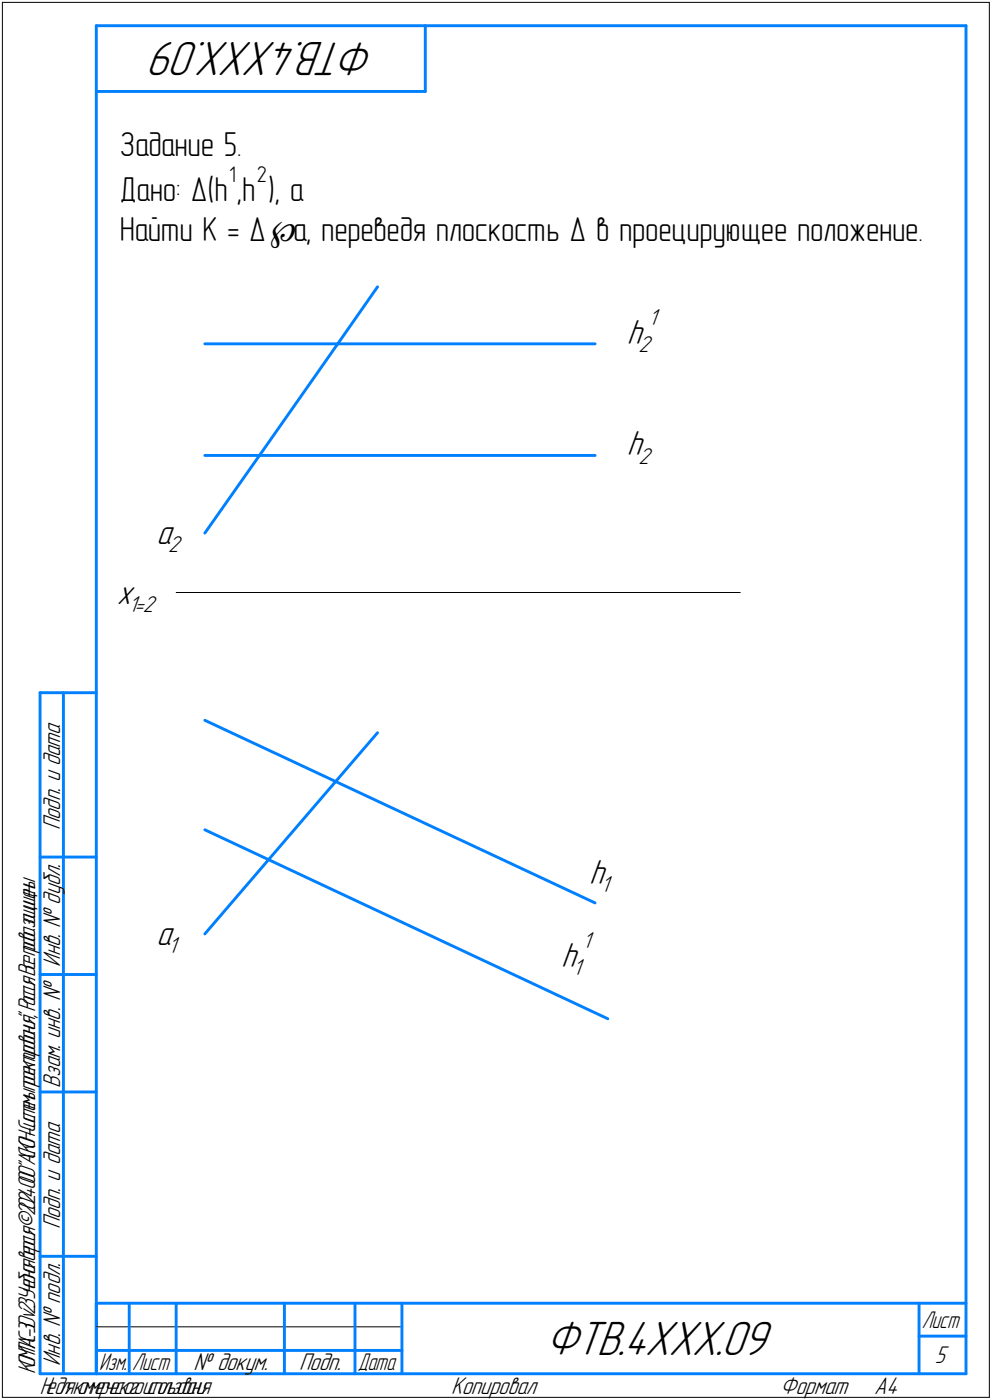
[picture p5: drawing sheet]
<svg xmlns="http://www.w3.org/2000/svg" width="211mm" height="298mm" viewBox="0 0 211 298" stroke-linecap="round" stroke-linejoin="round" font-family="sans-serif">
<path d="M.5 .5v297zM.5 .5h210zM210.5 .5v297zM37.5 126.2h120zM.5 297.5h210zM20.5 282.5h65z" fill="none" stroke="#000" stroke-width=".21"/>
<g fill="none" stroke="#0080ff" stroke-width=".62">
<path d="M20.5 5.5v287zM20.5 5.5h185zM20.5 19.5h70zM90.5 5.5v14zM205.5 5.5v287zM43.6 73.2h83zM71.9 73.2l-16.7 23.8zM80.3 61.1l-8.4 12.1zM43.6 97h83zM55.2 97l-11.6 16.5zM8.5 147.5v145zM8.5 147.5h12z"/>
<path d="M13.5 147.5v145zM43.6 153.4l83 38.8zM80.3 156l-36.7 42.9zM43.6 176.7l85.7 40.2zM8.5 182.5h12zM8.5 207.5h12zM8.5 232.5h12zM8.5 267.5h12zM20.5 277.5h185zM20.5 277.5v15zM27.5 277.5v15zM37.5 277.5v15z"/>
<path d="M60.5 277.5v15zM75.5 277.5v15zM85.5 277.5v15zM195.5 277.5v15zM8.5 292.5h12zM20.5 292.5h185zM20.5 287.5h7zM27.5 287.5h10zM37.5 287.5h23zM60.5 287.5h15zM75.5 287.5h10zM195.5 284.5h10z"/>
</g>
<g fill="#fff" stroke="#fff" stroke-width=".21">
<path d="M25.5 27.5h25.9zM25.5 27.5h25.9zM25.5 27.6h25.9zM25.5 27.7h25.9zM25.5 27.7h25.9zM25.5 27.8h25.9zM25.5 27.8h25.9zM25.5 27.9h25.9zM25.5 27.9h25.9zM25.5 28h25.9zM25.5 28.1h25.9zM25.5 28.1h25.9zM25.5 28.2h25.9zM25.5 28.2h25.9zM25.5 28.3h25.9zM25.5 28.3h25.9zM25.5 28.4h25.9zM25.5 28.4h25.9zM25.5 28.5h25.9zM25.5 28.6h25.9zM25.5 28.6h25.9zM25.5 28.7h25.9zM25.5 28.7h25.9zM25.5 28.8h25.9zM25.5 28.8h25.9zM25.5 28.9h25.9zM25.5 29h25.9zM25.5 29h25.9zM25.5 29.1h25.9zM25.5 29.1h25.9zM25.5 29.2h25.9zM25.5 29.2h25.9zM25.5 29.3h25.9zM25.5 29.4h25.9zM25.5 29.4h25.9zM25.5 29.5h25.9zM25.5 29.5h25.9zM25.5 29.6h25.9zM25.5 29.6h25.9zM25.5 29.7h25.9zM25.5 29.7h25.9zM25.5 29.8h25.9zM25.5 29.9h25.9zM25.5 29.9h25.9zM25.5 30h25.9zM25.5 30h25.9zM25.5 30.1h25.9zM25.5 30.1h25.9zM25.5 30.2h25.9zM25.5 30.3h25.9zM25.5 30.3h25.9zM25.5 30.4h25.9zM25.5 30.4h25.9zM25.5 30.5h25.9zM25.5 30.5h25.9zM25.5 30.6h25.9zM25.5 30.6h25.9zM25.5 30.7h25.9zM25.5 30.8h25.9zM25.5 30.8h25.9zM25.5 30.9h25.9zM25.5 30.9h25.9zM25.5 31h25.9zM25.5 31h25.9zM25.5 31.1h25.9zM25.5 31.2h25.9zM25.5 31.2h25.9zM25.5 31.3h25.9zM25.5 31.3h25.9zM25.5 31.4h25.9zM25.5 31.4h25.9zM25.5 31.5h25.9zM25.5 31.6h25.9zM25.5 31.6h25.9zM25.5 31.7h25.9zM25.5 31.7h25.9zM25.5 31.8h25.9zM25.5 31.8h25.9zM25.5 31.9h25.9zM25.5 31.9h25.9zM25.5 32h25.9zM25.5 32.1h25.9zM25.5 32.1h25.9zM25.5 32.2h25.9zM25.5 32.2h25.9zM25.5 32.3h25.9zM25.5 32.3h25.9zM25.5 32.4h25.9zM25.5 32.5h25.9zM25.5 32.5h25.9zM25.5 32.6h25.9zM25.5 32.6h25.9zM25.5 32.7h25.9zM25.5 32.7h25.9zM25.5 32.8h25.9zM25.5 32.9h25.9zM25.5 32.9h25.9zM25.5 33h25.9zM25.5 33h25.9zM25.5 33.1h25.9zM25.5 33.1h25.9zM25.5 33.2h25.9zM25.5 33.2h25.9zM25.5 33.3h25.9zM25.5 33.4h25.9zM25.5 33.4h25.9zM25.5 33.5h25.9zM25.5 33.5h25.9zM25.5 33.6h25.9zM25.5 33.6h25.9zM25.5 33.7h25.9zM25.5 33.8h25.9zM25.5 33.8h25.9zM25.5 33.9h25.9zM25.5 33.9h25.9zM25.5 34h25.9zM25.5 34h25.9zM25.5 34.1h25.9zM25.5 34.1h25.9zM25.5 34.2h25.9zM25.5 34.3h25.9zM25.5 34.3h25.9zM25.5 34.4h25.9zM25.5 34.4h25.9zM25.5 34.5h25.9zM25.5 34.5h25.9zM25.5 34.6h25.9zM25.5 34.7h25.9zM25.5 34.7h25.9zM25.5 34.8h25.9zM25.5 34.8h25.9z"/>
<path d="M25.5 34.9h39zM25.5 34.9h39zM25.5 35h39zM25.5 35.1h39zM25.5 35.1h39zM25.5 35.2h39zM25.5 35.2h39zM25.5 35.3h39zM25.5 35.3h39zM25.5 35.4h39zM25.5 35.4h39zM25.5 35.5h39zM25.5 35.6h39zM25.5 35.6h39zM25.5 35.7h39zM25.5 35.7h39zM25.5 35.8h39zM25.5 35.8h39zM25.5 35.9h39zM25.5 36h39zM25.5 36h39zM25.5 36.1h39zM25.5 36.1h39zM25.5 36.2h39zM25.5 36.2h39zM25.5 36.3h39zM25.5 36.4h39zM25.5 36.4h39zM25.5 36.5h39zM25.5 36.5h39zM25.5 36.6h39zM25.5 36.6h39zM25.5 36.7h39zM25.5 36.7h39zM25.5 36.8h39zM25.5 36.9h39zM25.5 36.9h39zM25.5 37h39zM25.5 37h39zM25.5 37.1h39zM25.5 37.1h39zM25.5 37.2h39zM25.5 37.3h39zM25.5 37.3h39zM25.5 37.4h39zM25.5 37.4h39zM25.5 37.5h39zM25.5 37.5h39zM25.5 37.6h39zM25.5 37.6h39zM25.5 37.7h39zM25.5 37.8h39zM25.5 37.8h39zM25.5 37.9h39zM25.5 37.9h39zM25.5 38h39zM25.5 38h39zM25.5 38.1h39zM25.5 38.2h39zM25.5 38.2h39zM25.5 38.3h39zM25.5 38.3h39zM25.5 38.4h39zM25.5 38.4h39zM25.5 38.5h39zM25.5 38.6h39zM25.5 38.6h39zM25.5 38.7h39zM25.5 38.7h39zM25.5 38.8h39zM25.5 38.8h39zM25.5 38.9h39zM25.5 38.9h39zM25.5 39h39zM25.5 39.1h39zM25.5 39.1h39zM25.5 39.2h39zM25.5 39.2h39zM25.5 39.3h39zM25.5 39.3h39zM25.5 39.4h39zM25.5 39.5h39zM25.5 39.5h39zM25.5 39.6h39zM25.5 39.6h39zM25.5 39.7h39zM25.5 39.7h39zM25.5 39.8h39zM25.5 39.8h39zM25.5 39.9h39zM25.5 40h39zM25.5 40h39zM25.5 40.1h39zM25.5 40.1h39zM25.5 40.2h39zM25.5 40.2h39zM25.5 40.3h39zM25.5 40.4h39zM25.5 40.4h39zM25.5 40.5h39zM25.5 40.5h39zM25.5 40.6h39zM25.5 40.6h39zM25.5 40.7h39zM25.5 40.8h39zM25.5 40.8h39zM25.5 40.9h39zM25.5 40.9h39zM25.5 41h39zM25.5 41h39zM25.5 41.1h39zM25.5 41.1h39zM25.5 41.2h39zM25.5 41.3h39zM25.5 41.3h39zM25.5 41.4h39zM25.5 41.4h39zM25.5 41.5h39zM25.5 41.5h39zM25.5 41.6h39zM25.5 41.7h39zM25.5 41.7h39zM25.5 41.8h39zM25.5 41.8h39zM25.5 41.9h39zM25.5 41.9h39zM25.5 42h39zM25.5 42.1h39zM25.5 42.1h39zM25.5 42.2h39zM25.5 42.2h39zM25.5 42.3h39zM25.5 42.3h39zM25.5 42.4h39zM25.5 42.4h39zM25.5 42.5h39zM25.5 42.6h39zM25.5 42.6h39zM25.5 42.7h39zM25.5 42.7h39zM25.5 42.8h39zM25.5 42.8h39zM25.5 42.9h39zM25.5 43h39zM25.5 43h39zM25.5 43.1h39zM25.5 43.1h39zM25.5 43.2h39zM25.5 43.2h39zM25.5 43.3h39zM25.5 43.3h39zM25.5 43.4h39zM25.5 43.5h39zM25.5 43.5h39zM25.5 43.6h39zM25.5 43.6h39zM25.5 43.7h39zM25.5 43.7h39zM25.5 43.8h39zM25.5 43.9h39zM25.5 43.9h39zM25.5 44h39zM25.5 44h39zM25.5 44.1h39zM25.5 44.1h39zM25.5 44.2h39zM25.5 44.3h39zM25.5 44.3h39zM25.5 44.4h39zM25.5 44.4h39z"/>
<path d="M25.5 44.5h170.9zM25.5 44.5h170.9zM25.5 44.6h170.9zM25.5 44.6h170.9zM25.5 44.7h170.9zM25.5 44.8h170.9zM25.5 44.8h170.9zM25.5 44.9h170.9zM25.5 44.9h170.9zM25.5 45h170.9zM25.5 45h170.9zM25.5 45.1h170.9zM25.5 45.2h170.9zM25.5 45.2h170.9zM25.5 45.3h170.9zM25.5 45.3h170.9zM25.5 45.4h170.9zM25.5 45.4h170.9zM25.5 45.5h170.9zM25.5 45.6h170.9zM25.5 45.6h170.9zM25.5 45.7h170.9zM25.5 45.7h170.9zM25.5 45.8h170.9zM25.5 45.8h170.9zM25.5 45.9h170.9zM25.5 45.9h170.9zM25.5 46h170.9zM25.5 46.1h170.9zM25.5 46.1h170.9zM25.5 46.2h170.9zM25.5 46.2h170.9zM25.5 46.3h170.9zM25.5 46.3h170.9zM25.5 46.4h170.9zM25.5 46.5h170.9zM25.5 46.5h170.9zM25.5 46.6h170.9zM25.5 46.6h170.9zM25.5 46.7h170.9zM25.5 46.7h170.9zM25.5 46.8h170.9zM25.5 46.8h170.9zM25.5 46.9h170.9zM25.5 47h170.9zM25.5 47h170.9zM25.5 47.1h170.9zM25.5 47.1h170.9zM25.5 47.2h170.9zM25.5 47.2h170.9zM25.5 47.3h170.9zM25.5 47.4h170.9zM25.5 47.4h170.9zM25.5 47.5h170.9zM25.5 47.5h170.9zM25.5 47.6h170.9zM25.5 47.6h170.9zM25.5 47.7h170.9zM25.5 47.8h170.9zM25.5 47.8h170.9zM25.5 47.9h170.9zM25.5 47.9h170.9zM25.5 48h170.9zM25.5 48h170.9zM25.5 48.1h170.9zM25.5 48.1h170.9zM25.5 48.2h170.9zM25.5 48.3h170.9zM25.5 48.3h170.9zM25.5 48.4h170.9zM25.5 48.4h170.9zM25.5 48.5h170.9zM25.5 48.5h170.9zM25.5 48.6h170.9zM25.5 48.7h170.9zM25.5 48.7h170.9zM25.5 48.8h170.9zM25.5 48.8h170.9zM25.5 48.9h170.9zM25.5 48.9h170.9zM25.5 49h170.9zM25.5 49.1h170.9zM25.5 49.1h170.9zM25.5 49.2h170.9zM25.5 49.2h170.9zM25.5 49.3h170.9zM25.5 49.3h170.9zM25.5 49.4h170.9zM25.5 49.4h170.9zM25.5 49.5h170.9zM25.5 49.6h170.9zM25.5 49.6h170.9zM25.5 49.7h170.9zM25.5 49.7h170.9zM25.5 49.8h170.9zM25.5 49.8h170.9zM25.5 49.9h170.9zM25.5 50h170.9zM25.5 50h170.9zM25.5 50.1h170.9zM25.5 50.1h170.9zM25.5 50.2h170.9zM25.5 50.2h170.9zM25.5 50.3h170.9zM25.5 50.3h170.9zM25.5 50.4h170.9zM25.5 50.5h170.9zM25.5 50.5h170.9zM25.5 50.6h170.9zM25.5 50.6h170.9zM25.5 50.7h170.9zM25.5 50.7h170.9zM25.5 50.8h170.9zM25.5 50.9h170.9zM25.5 50.9h170.9zM25.5 51h170.9zM25.5 51h170.9zM25.5 51.1h170.9zM25.5 51.1h170.9zM25.5 51.2h170.9zM25.5 51.3h170.9zM25.5 51.3h170.9zM25.5 51.4h170.9zM25.5 51.4h170.9zM25.5 51.5h170.9zM25.5 51.5h170.9zM25.5 51.6h170.9zM25.5 51.6h170.9zM25.5 51.7h170.9zM25.5 51.8h170.9zM25.5 51.8h170.9zM25.5 51.9h170.9zM25.5 51.9h170.9zM25.5 52h170.9zM25.5 52h170.9zM25.5 52.1h170.9zM25.5 52.2h170.9zM25.5 52.2h170.9zM25.5 52.3h170.9zM25.5 52.3h170.9zM25.5 52.4h170.9zM25.5 52.4h170.9zM25.5 52.5h170.9zM25.5 52.5h170.9zM25.5 52.6h170.9zM25.5 52.7h170.9zM25.5 52.7h170.9zM25.5 52.8h170.9zM25.5 52.8h170.9zM25.5 52.9h170.9zM25.5 52.9h170.9zM25.5 53h170.9z"/>
<path d="M24.8 122.9h9.9zM24.8 123h9.9zM24.8 123h9.9zM24.8 123.1h9.9zM24.8 123.2h9.9zM24.8 123.2h9.9zM24.8 123.3h9.9zM24.8 123.3h9.9zM24.8 123.4h9.9zM24.8 123.4h9.9zM24.8 123.5h9.9zM24.8 123.6h9.9zM24.8 123.6h9.9zM24.8 123.7h9.9zM24.8 123.7h9.9zM24.8 123.8h9.9zM24.8 123.8h9.9zM24.8 123.9h9.9zM24.8 124h9.9zM24.8 124h9.9zM24.8 124.1h9.9zM24.8 124.1h9.9zM24.8 124.2h9.9zM24.8 124.2h9.9zM24.8 124.3h9.9zM24.8 124.3h9.9zM24.8 124.4h9.9zM24.8 124.5h9.9zM24.8 124.5h9.9zM24.8 124.6h9.9zM24.8 124.6h9.9zM24.8 124.7h9.9zM24.8 124.7h9.9zM24.8 124.8h9.9zM24.8 124.9h9.9zM24.8 124.9h9.9zM24.8 125h9.9zM24.8 125h9.9zM24.8 125.1h9.9zM24.8 125.1h9.9zM24.8 125.2h9.9zM24.8 125.3h9.9zM24.8 125.3h9.9zM24.8 125.4h9.9zM24.8 125.4h9.9zM24.8 125.5h9.9zM24.8 125.5h9.9zM24.8 125.6h9.9zM24.8 125.6h9.9zM24.8 125.7h9.9zM24.8 125.8h9.9zM24.8 125.8h9.9zM24.8 125.9h9.9zM24.8 125.9h9.9zM24.8 126h9.9zM24.8 126h9.9zM24.8 126.1h9.9zM24.8 126.2h9.9zM24.8 126.2h9.9zM24.8 126.3h9.9zM24.8 126.3h9.9zM24.8 126.4h9.9zM24.8 126.4h9.9zM24.8 126.5h9.9zM24.8 126.5h9.9zM24.8 126.6h9.9zM24.8 126.7h9.9zM24.8 126.7h9.9zM24.8 126.8h9.9zM24.8 126.8h9.9zM24.8 126.9h9.9zM24.8 126.9h9.9zM24.8 127h9.9zM24.8 127.1h9.9zM24.8 127.1h9.9zM24.8 127.2h9.9zM24.8 127.2h9.9zM24.8 127.3h9.9zM24.8 127.3h9.9zM24.8 127.4h9.9zM24.8 127.5h9.9zM24.8 127.5h9.9zM24.8 127.6h9.9zM24.8 127.6h9.9zM24.8 127.7h9.9zM24.8 127.7h9.9zM24.8 127.8h9.9zM24.8 127.8h9.9zM24.8 127.9h9.9zM24.8 128h9.9zM24.8 128h9.9zM24.8 128.1h9.9zM24.8 128.1h9.9zM24.8 128.2h9.9zM24.8 128.2h9.9zM24.8 128.3h9.9zM24.8 128.4h9.9zM24.8 128.4h9.9zM24.8 128.5h9.9zM24.8 128.5h9.9zM24.8 128.6h9.9zM24.8 128.6h9.9zM24.8 128.7h9.9zM24.8 128.7h9.9zM24.8 128.8h9.9zM24.8 128.9h9.9zM24.8 128.9h9.9zM24.8 129h9.9zM24.8 129h9.9zM24.8 129.1h9.9zM24.8 129.1h9.9zM24.8 129.2h9.9zM24.8 129.3h9.9zM24.8 129.3h9.9zM24.8 129.4h9.9zM24.8 129.4h9.9zM24.8 129.5h9.9zM24.8 129.5h9.9zM24.8 129.6h9.9zM24.8 129.7h9.9zM24.8 129.7h9.9zM24.8 129.8h9.9zM24.8 129.8h9.9zM24.8 129.9h9.9zM24.8 129.9h9.9zM24.8 130h9.9zM24.8 130h9.9zM24.8 130.1h9.9zM24.8 130.2h9.9zM24.8 130.2h9.9zM24.8 130.3h9.9zM24.8 130.3h9.9zM24.8 130.4h9.9zM24.8 130.4h9.9zM24.8 130.5h9.9zM24.8 130.6h9.9zM24.8 130.6h9.9zM24.8 130.7h9.9zM24.8 130.7h9.9zM24.8 130.8h9.9zM24.8 130.8h9.9zM24.8 130.9h9.9zM24.8 131h9.9zM24.8 131h9.9zM24.8 131.1h9.9zM24.8 131.1h9.9zM24.8 131.2h9.9zM24.8 131.2h9.9z"/>
<path d="M133.4 65.4h7.1zM133.4 65.5h7.1zM133.4 65.5h7.1zM133.4 65.6h7.1zM133.4 65.6h7.1zM133.4 65.7h7.1zM133.4 65.8h7.1zM133.4 65.8h7.1zM133.4 65.9h7.1zM133.4 65.9h7.1zM133.4 66h7.1zM133.4 66h7.1zM133.4 66.1h7.1zM133.4 66.2h7.1zM133.4 66.2h7.1zM133.4 66.3h7.1zM133.4 66.3h7.1zM133.4 66.4h7.1zM133.4 66.4h7.1zM133.4 66.5h7.1zM133.4 66.5h7.1zM133.4 66.6h7.1zM133.4 66.7h7.1zM133.4 66.7h7.1zM133.4 66.8h7.1zM133.4 66.8h7.1zM133.4 66.9h7.1zM133.4 66.9h7.1zM133.4 67h7.1zM133.4 67.1h7.1zM133.4 67.1h7.1zM133.4 67.2h7.1zM133.4 67.2h7.1zM133.4 67.3h7.1zM133.4 67.3h7.1zM133.4 67.4h7.1zM133.4 67.5h7.1zM133.4 67.5h7.1zM133.4 67.6h7.1zM133.4 67.6h7.1zM133.4 67.7h7.1zM133.4 67.7h7.1zM133.4 67.8h7.1zM133.4 67.8h7.1zM133.4 67.9h7.1zM133.4 68h7.1zM133.4 68h7.1zM133.4 68.1h7.1zM133.4 68.1h7.1zM133.4 68.2h7.1zM133.4 68.2h7.1zM133.4 68.3h7.1zM133.4 68.4h7.1zM133.4 68.4h7.1zM133.4 68.5h7.1zM133.4 68.5h7.1zM133.4 68.6h7.1zM133.4 68.6h7.1zM133.4 68.7h7.1zM133.4 68.7h7.1zM133.4 68.8h7.1zM133.4 68.9h7.1zM133.4 68.9h7.1zM133.4 69h7.1zM133.4 69h7.1zM133.4 69.1h7.1zM133.4 69.1h7.1zM133.4 69.2h7.1zM133.4 69.3h7.1zM133.4 69.3h7.1zM133.4 69.4h7.1zM133.4 69.4h7.1zM133.4 69.5h7.1zM133.4 69.5h7.1zM133.4 69.6h7.1zM133.4 69.7h7.1zM133.4 69.7h7.1zM133.4 69.8h7.1zM133.4 69.8h7.1zM133.4 69.9h7.1zM133.4 69.9h7.1zM133.4 70h7.1zM133.4 70h7.1zM133.4 70.1h7.1zM133.4 70.2h7.1zM133.4 70.2h7.1zM133.4 70.3h7.1zM133.4 70.3h7.1zM133.4 70.4h7.1zM133.4 70.4h7.1zM133.4 70.5h7.1zM133.4 70.6h7.1zM133.4 70.6h7.1zM133.4 70.7h7.1zM133.4 70.7h7.1zM133.4 70.8h7.1zM133.4 70.8h7.1zM133.4 70.9h7.1zM133.4 71h7.1zM133.4 71h7.1zM133.4 71.1h7.1zM133.4 71.1h7.1zM133.4 71.2h7.1zM133.4 71.2h7.1zM133.4 71.3h7.1zM133.4 71.3h7.1zM133.4 71.4h7.1zM133.4 71.5h7.1zM133.4 71.5h7.1zM133.4 71.6h7.1zM133.4 71.6h7.1zM133.4 71.7h7.1zM133.4 71.7h7.1zM133.4 71.8h7.1zM133.4 71.9h7.1zM133.4 71.9h7.1zM133.4 72h7.1zM133.4 72h7.1zM133.4 72.1h7.1zM133.4 72.1h7.1zM133.4 72.2h7.1zM133.4 72.2h7.1zM133.4 72.3h7.1zM133.4 72.4h7.1zM133.4 72.4h7.1zM133.4 72.5h7.1zM133.4 72.5h7.1zM133.4 72.6h7.1zM133.4 72.6h7.1zM133.4 72.7h7.1zM133.4 72.8h7.1zM133.4 72.8h7.1zM133.4 72.9h7.1zM133.4 72.9h7.1zM133.4 73h7.1zM133.4 73h7.1zM133.4 73.1h7.1zM133.4 73.2h7.1zM133.4 73.2h7.1zM133.4 73.3h7.1zM133.4 73.3h7.1zM133.4 73.4h7.1zM133.4 73.4h7.1zM133.4 73.5h7.1zM133.4 73.5h7.1zM133.4 73.6h7.1zM133.4 73.7h7.1zM133.4 73.7h7.1zM133.4 73.8h7.1zM133.4 73.8h7.1zM133.4 73.9h7.1zM133.4 73.9h7.1zM133.4 74h7.1zM133.4 74.1h7.1zM133.4 74.1h7.1zM133.4 74.2h7.1zM133.4 74.2h7.1zM133.4 74.3h7.1zM133.4 74.3h7.1zM133.4 74.4h7.1zM133.4 74.5h7.1zM133.4 74.5h7.1zM133.4 74.6h7.1zM133.4 74.6h7.1zM133.4 74.7h7.1zM133.4 74.7h7.1zM133.4 74.8h7.1zM133.4 74.8h7.1zM133.4 74.9h7.1zM133.4 75h7.1zM133.4 75h7.1zM133.4 75.1h7.1zM133.4 75.1h7.1zM133.4 75.2h7.1zM133.4 75.2h7.1zM133.4 75.3h7.1zM133.4 75.4h7.1zM133.4 75.4h7.1zM133.4 75.5h7.1zM133.4 75.5h7.1zM133.4 75.6h7.1zM133.4 75.6h7.1zM133.4 75.7h7.1zM133.4 75.7h7.1zM133.4 75.8h7.1zM133.4 75.9h7.1zM133.4 75.9h7.1z"/>
<path d="M133.4 91.4h6.8zM133.4 91.4h6.8zM133.4 91.5h6.8zM133.4 91.6h6.8zM133.4 91.6h6.8zM133.4 91.7h6.8zM133.4 91.7h6.8zM133.4 91.8h6.8zM133.4 91.8h6.8zM133.4 91.9h6.8zM133.4 91.9h6.8zM133.4 92h6.8zM133.4 92.1h6.8zM133.4 92.1h6.8zM133.4 92.2h6.8zM133.4 92.2h6.8zM133.4 92.3h6.8zM133.4 92.3h6.8zM133.4 92.4h6.8zM133.4 92.5h6.8zM133.4 92.5h6.8zM133.4 92.6h6.8zM133.4 92.6h6.8zM133.4 92.7h6.8zM133.4 92.7h6.8zM133.4 92.8h6.8zM133.4 92.9h6.8zM133.4 92.9h6.8zM133.4 93h6.8zM133.4 93h6.8zM133.4 93.1h6.8zM133.4 93.1h6.8zM133.4 93.2h6.8zM133.4 93.2h6.8zM133.4 93.3h6.8zM133.4 93.4h6.8zM133.4 93.4h6.8zM133.4 93.5h6.8zM133.4 93.5h6.8zM133.4 93.6h6.8zM133.4 93.6h6.8zM133.4 93.7h6.8zM133.4 93.8h6.8zM133.4 93.8h6.8zM133.4 93.9h6.8zM133.4 93.9h6.8zM133.4 94h6.8zM133.4 94h6.8zM133.4 94.1h6.8zM133.4 94.1h6.8zM133.4 94.2h6.8zM133.4 94.3h6.8zM133.4 94.3h6.8zM133.4 94.4h6.8zM133.4 94.4h6.8zM133.4 94.5h6.8zM133.4 94.5h6.8zM133.4 94.6h6.8zM133.4 94.7h6.8zM133.4 94.7h6.8zM133.4 94.8h6.8zM133.4 94.8h6.8zM133.4 94.9h6.8zM133.4 94.9h6.8zM133.4 95h6.8zM133.4 95.1h6.8zM133.4 95.1h6.8zM133.4 95.2h6.8zM133.4 95.2h6.8zM133.4 95.3h6.8zM133.4 95.3h6.8zM133.4 95.4h6.8zM133.4 95.4h6.8zM133.4 95.5h6.8zM133.4 95.6h6.8zM133.4 95.6h6.8zM133.4 95.7h6.8zM133.4 95.7h6.8zM133.4 95.8h6.8zM133.4 95.8h6.8zM133.4 95.9h6.8zM133.4 96h6.8zM133.4 96h6.8zM133.4 96.1h6.8zM133.4 96.1h6.8zM133.4 96.2h6.8zM133.4 96.2h6.8zM133.4 96.3h6.8zM133.4 96.4h6.8zM133.4 96.4h6.8zM133.4 96.5h6.8zM133.4 96.5h6.8zM133.4 96.6h6.8zM133.4 96.6h6.8zM133.4 96.7h6.8zM133.4 96.7h6.8zM133.4 96.8h6.8zM133.4 96.9h6.8zM133.4 96.9h6.8zM133.4 97h6.8zM133.4 97h6.8zM133.4 97.1h6.8zM133.4 97.1h6.8zM133.4 97.2h6.8zM133.4 97.3h6.8zM133.4 97.3h6.8zM133.4 97.4h6.8zM133.4 97.4h6.8zM133.4 97.5h6.8zM133.4 97.5h6.8zM133.4 97.6h6.8zM133.4 97.6h6.8zM133.4 97.7h6.8zM133.4 97.8h6.8zM133.4 97.8h6.8zM133.4 97.9h6.8zM133.4 97.9h6.8zM133.4 98h6.8zM133.4 98h6.8zM133.4 98.1h6.8zM133.4 98.2h6.8zM133.4 98.2h6.8zM133.4 98.3h6.8zM133.4 98.3h6.8zM133.4 98.4h6.8zM133.4 98.4h6.8zM133.4 98.5h6.8zM133.4 98.6h6.8zM133.4 98.6h6.8zM133.4 98.7h6.8zM133.4 98.7h6.8zM133.4 98.8h6.8zM133.4 98.8h6.8zM133.4 98.9h6.8zM133.4 98.9h6.8zM133.4 99h6.8zM133.4 99.1h6.8zM133.4 99.1h6.8zM133.4 99.2h6.8zM133.4 99.2h6.8zM133.4 99.3h6.8zM133.4 99.3h6.8zM133.4 99.4h6.8zM133.4 99.5h6.8zM133.4 99.5h6.8zM133.4 99.6h6.8zM133.4 99.6h6.8zM133.4 99.7h6.8z"/>
<path d="M125.4 182.7h6.1zM125.4 182.7h6.1zM125.4 182.8h6.1zM125.4 182.8h6.1zM125.4 182.9h6.1zM125.4 182.9h6.1zM125.4 183h6.1zM125.4 183h6.1zM125.4 183.1h6.1zM125.4 183.2h6.1zM125.4 183.2h6.1zM125.4 183.3h6.1zM125.4 183.3h6.1zM125.4 183.4h6.1zM125.4 183.4h6.1zM125.4 183.5h6.1zM125.4 183.6h6.1zM125.4 183.6h6.1zM125.4 183.7h6.1zM125.4 183.7h6.1zM125.4 183.8h6.1zM125.4 183.8h6.1zM125.4 183.9h6.1zM125.4 184h6.1zM125.4 184h6.1zM125.4 184.1h6.1zM125.4 184.1h6.1zM125.4 184.2h6.1zM125.4 184.2h6.1zM125.4 184.3h6.1zM125.4 184.3h6.1zM125.4 184.4h6.1zM125.4 184.5h6.1zM125.4 184.5h6.1zM125.4 184.6h6.1zM125.4 184.6h6.1zM125.4 184.7h6.1zM125.4 184.7h6.1zM125.4 184.8h6.1zM125.4 184.9h6.1zM125.4 184.9h6.1zM125.4 185h6.1zM125.4 185h6.1zM125.4 185.1h6.1zM125.4 185.1h6.1zM125.4 185.2h6.1zM125.4 185.3h6.1zM125.4 185.3h6.1zM125.4 185.4h6.1zM125.4 185.4h6.1zM125.4 185.5h6.1zM125.4 185.5h6.1zM125.4 185.6h6.1zM125.4 185.6h6.1zM125.4 185.7h6.1zM125.4 185.8h6.1zM125.4 185.8h6.1zM125.4 185.9h6.1zM125.4 185.9h6.1zM125.4 186h6.1zM125.4 186h6.1zM125.4 186.1h6.1zM125.4 186.2h6.1zM125.4 186.2h6.1zM125.4 186.3h6.1zM125.4 186.3h6.1zM125.4 186.4h6.1zM125.4 186.4h6.1zM125.4 186.5h6.1zM125.4 186.5h6.1zM125.4 186.6h6.1zM125.4 186.7h6.1zM125.4 186.7h6.1zM125.4 186.8h6.1zM125.4 186.8h6.1zM125.4 186.9h6.1zM125.4 186.9h6.1zM125.4 187h6.1zM125.4 187.1h6.1zM125.4 187.1h6.1zM125.4 187.2h6.1zM125.4 187.2h6.1zM125.4 187.3h6.1zM125.4 187.3h6.1zM125.4 187.4h6.1zM125.4 187.5h6.1zM125.4 187.5h6.1zM125.4 187.6h6.1zM125.4 187.6h6.1zM125.4 187.7h6.1zM125.4 187.7h6.1zM125.4 187.8h6.1zM125.4 187.8h6.1zM125.4 187.9h6.1zM125.4 188h6.1zM125.4 188h6.1zM125.4 188.1h6.1zM125.4 188.1h6.1zM125.4 188.2h6.1zM125.4 188.2h6.1zM125.4 188.3h6.1zM125.4 188.4h6.1zM125.4 188.4h6.1zM125.4 188.5h6.1zM125.4 188.5h6.1zM125.4 188.6h6.1zM125.4 188.6h6.1zM125.4 188.7h6.1zM125.4 188.8h6.1zM125.4 188.8h6.1zM125.4 188.9h6.1zM125.4 188.9h6.1zM125.4 189h6.1zM125.4 189h6.1zM125.4 189.1h6.1zM125.4 189.1h6.1zM125.4 189.2h6.1zM125.4 189.3h6.1zM125.4 189.3h6.1zM125.4 189.4h6.1zM125.4 189.4h6.1zM125.4 189.5h6.1zM125.4 189.5h6.1zM125.4 189.6h6.1zM125.4 189.7h6.1zM125.4 189.7h6.1zM125.4 189.8h6.1zM125.4 189.8h6.1zM125.4 189.9h6.1zM125.4 189.9h6.1zM125.4 190h6.1zM125.4 190h6.1zM125.4 190.1h6.1zM125.4 190.2h6.1zM125.4 190.2h6.1zM125.4 190.3h6.1zM125.4 190.3h6.1zM125.4 190.4h6.1zM125.4 190.4h6.1zM125.4 190.5h6.1zM125.4 190.6h6.1zM125.4 190.6h6.1zM125.4 190.7h6.1zM125.4 190.7h6.1zM125.4 190.8h6.1zM125.4 190.8h6.1zM125.4 190.9h6.1zM125.4 191h6.1z"/>
<path d="M119.4 198.1h7.1zM119.4 198.2h7.1zM119.4 198.2h7.1zM119.4 198.3h7.1zM119.4 198.3h7.1zM119.4 198.4h7.1zM119.4 198.5h7.1zM119.4 198.5h7.1zM119.4 198.6h7.1zM119.4 198.6h7.1zM119.4 198.7h7.1zM119.4 198.7h7.1zM119.4 198.8h7.1zM119.4 198.9h7.1zM119.4 198.9h7.1zM119.4 199h7.1zM119.4 199h7.1zM119.4 199.1h7.1zM119.4 199.1h7.1zM119.4 199.2h7.1zM119.4 199.2h7.1zM119.4 199.3h7.1zM119.4 199.4h7.1zM119.4 199.4h7.1zM119.4 199.5h7.1zM119.4 199.5h7.1zM119.4 199.6h7.1zM119.4 199.6h7.1zM119.4 199.7h7.1zM119.4 199.8h7.1zM119.4 199.8h7.1zM119.4 199.9h7.1zM119.4 199.9h7.1zM119.4 200h7.1zM119.4 200h7.1zM119.4 200.1h7.1zM119.4 200.2h7.1zM119.4 200.2h7.1zM119.4 200.3h7.1zM119.4 200.3h7.1zM119.4 200.4h7.1zM119.4 200.4h7.1zM119.4 200.5h7.1zM119.4 200.5h7.1zM119.4 200.6h7.1zM119.4 200.7h7.1zM119.4 200.7h7.1zM119.4 200.8h7.1zM119.4 200.8h7.1zM119.4 200.9h7.1zM119.4 200.9h7.1zM119.4 201h7.1zM119.4 201.1h7.1zM119.4 201.1h7.1zM119.4 201.2h7.1zM119.4 201.2h7.1zM119.4 201.3h7.1zM119.4 201.3h7.1zM119.4 201.4h7.1zM119.4 201.5h7.1zM119.4 201.5h7.1zM119.4 201.6h7.1zM119.4 201.6h7.1zM119.4 201.7h7.1zM119.4 201.7h7.1zM119.4 201.8h7.1zM119.4 201.8h7.1zM119.4 201.9h7.1zM119.4 202h7.1zM119.4 202h7.1zM119.4 202.1h7.1zM119.4 202.1h7.1zM119.4 202.2h7.1zM119.4 202.2h7.1zM119.4 202.3h7.1zM119.4 202.4h7.1zM119.4 202.4h7.1zM119.4 202.5h7.1zM119.4 202.5h7.1zM119.4 202.6h7.1zM119.4 202.6h7.1zM119.4 202.7h7.1zM119.4 202.7h7.1zM119.4 202.8h7.1zM119.4 202.9h7.1zM119.4 202.9h7.1zM119.4 203h7.1zM119.4 203h7.1zM119.4 203.1h7.1zM119.4 203.1h7.1zM119.4 203.2h7.1zM119.4 203.3h7.1zM119.4 203.3h7.1zM119.4 203.4h7.1zM119.4 203.4h7.1zM119.4 203.5h7.1zM119.4 203.5h7.1zM119.4 203.6h7.1zM119.4 203.7h7.1zM119.4 203.7h7.1zM119.4 203.8h7.1zM119.4 203.8h7.1zM119.4 203.9h7.1zM119.4 203.9h7.1zM119.4 204h7.1zM119.4 204h7.1zM119.4 204.1h7.1zM119.4 204.2h7.1zM119.4 204.2h7.1zM119.4 204.3h7.1zM119.4 204.3h7.1zM119.4 204.4h7.1zM119.4 204.4h7.1zM119.4 204.5h7.1zM119.4 204.6h7.1zM119.4 204.6h7.1zM119.4 204.7h7.1zM119.4 204.7h7.1zM119.4 204.8h7.1zM119.4 204.8h7.1zM119.4 204.9h7.1zM119.4 204.9h7.1zM119.4 205h7.1zM119.4 205.1h7.1zM119.4 205.1h7.1zM119.4 205.2h7.1zM119.4 205.2h7.1zM119.4 205.3h7.1zM119.4 205.3h7.1zM119.4 205.4h7.1zM119.4 205.5h7.1zM119.4 205.5h7.1zM119.4 205.6h7.1zM119.4 205.6h7.1zM119.4 205.7h7.1zM119.4 205.7h7.1zM119.4 205.8h7.1zM119.4 205.9h7.1zM119.4 205.9h7.1zM119.4 206h7.1zM119.4 206h7.1zM119.4 206.1h7.1zM119.4 206.1h7.1zM119.4 206.2h7.1zM119.4 206.2h7.1zM119.4 206.3h7.1zM119.4 206.4h7.1zM119.4 206.4h7.1zM119.4 206.5h7.1zM119.4 206.5h7.1zM119.4 206.6h7.1zM119.4 206.6h7.1zM119.4 206.7h7.1zM119.4 206.8h7.1zM119.4 206.8h7.1zM119.4 206.9h7.1zM119.4 206.9h7.1zM119.4 207h7.1zM119.4 207h7.1zM119.4 207.1h7.1zM119.4 207.2h7.1zM119.4 207.2h7.1zM119.4 207.3h7.1zM119.4 207.3h7.1zM119.4 207.4h7.1zM119.4 207.4h7.1zM119.4 207.5h7.1zM119.4 207.5h7.1zM119.4 207.6h7.1zM119.4 207.7h7.1zM119.4 207.7h7.1zM119.4 207.8h7.1zM119.4 207.8h7.1zM119.4 207.9h7.1zM119.4 207.9h7.1zM119.4 208h7.1zM119.4 208.1h7.1zM119.4 208.1h7.1zM119.4 208.2h7.1zM119.4 208.2h7.1zM119.4 208.3h7.1zM119.4 208.3h7.1zM119.4 208.4h7.1zM119.4 208.4h7.1zM119.4 208.5h7.1zM119.4 208.6h7.1zM119.4 208.6h7.1z"/>
<path d="M33.3 195.6h6.1zM33.3 195.7h6.1zM33.3 195.7h6.1zM33.3 195.8h6.1zM33.3 195.9h6.1zM33.3 195.9h6.1zM33.3 196h6.1zM33.3 196h6.1zM33.3 196.1h6.1zM33.3 196.1h6.1zM33.3 196.2h6.1zM33.3 196.3h6.1zM33.3 196.3h6.1zM33.3 196.4h6.1zM33.3 196.4h6.1zM33.3 196.5h6.1zM33.3 196.5h6.1zM33.3 196.6h6.1zM33.3 196.7h6.1zM33.3 196.7h6.1zM33.3 196.8h6.1zM33.3 196.8h6.1zM33.3 196.9h6.1zM33.3 196.9h6.1zM33.3 197h6.1zM33.3 197h6.1zM33.3 197.1h6.1zM33.3 197.2h6.1zM33.3 197.2h6.1zM33.3 197.3h6.1zM33.3 197.3h6.1zM33.3 197.4h6.1zM33.3 197.4h6.1zM33.3 197.5h6.1zM33.3 197.6h6.1zM33.3 197.6h6.1zM33.3 197.7h6.1zM33.3 197.7h6.1zM33.3 197.8h6.1zM33.3 197.8h6.1zM33.3 197.9h6.1zM33.3 198h6.1zM33.3 198h6.1zM33.3 198.1h6.1zM33.3 198.1h6.1zM33.3 198.2h6.1zM33.3 198.2h6.1zM33.3 198.3h6.1zM33.3 198.3h6.1zM33.3 198.4h6.1zM33.3 198.5h6.1zM33.3 198.5h6.1zM33.3 198.6h6.1zM33.3 198.6h6.1zM33.3 198.7h6.1zM33.3 198.7h6.1zM33.3 198.8h6.1zM33.3 198.9h6.1zM33.3 198.9h6.1zM33.3 199h6.1zM33.3 199h6.1zM33.3 199.1h6.1zM33.3 199.1h6.1zM33.3 199.2h6.1zM33.3 199.2h6.1zM33.3 199.3h6.1zM33.3 199.4h6.1zM33.3 199.4h6.1zM33.3 199.5h6.1zM33.3 199.5h6.1zM33.3 199.6h6.1zM33.3 199.6h6.1zM33.3 199.7h6.1zM33.3 199.8h6.1zM33.3 199.8h6.1zM33.3 199.9h6.1zM33.3 199.9h6.1zM33.3 200h6.1zM33.3 200h6.1zM33.3 200.1h6.1zM33.3 200.2h6.1zM33.3 200.2h6.1zM33.3 200.3h6.1zM33.3 200.3h6.1zM33.3 200.4h6.1zM33.3 200.4h6.1zM33.3 200.5h6.1zM33.3 200.5h6.1zM33.3 200.6h6.1zM33.3 200.7h6.1zM33.3 200.7h6.1zM33.3 200.8h6.1zM33.3 200.8h6.1zM33.3 200.9h6.1zM33.3 200.9h6.1zM33.3 201h6.1zM33.3 201.1h6.1zM33.3 201.1h6.1zM33.3 201.2h6.1zM33.3 201.2h6.1zM33.3 201.3h6.1zM33.3 201.3h6.1zM33.3 201.4h6.1zM33.3 201.5h6.1zM33.3 201.5h6.1zM33.3 201.6h6.1zM33.3 201.6h6.1zM33.3 201.7h6.1zM33.3 201.7h6.1zM33.3 201.8h6.1zM33.3 201.8h6.1zM33.3 201.9h6.1zM33.3 202h6.1zM33.3 202h6.1zM33.3 202.1h6.1zM33.3 202.1h6.1zM33.3 202.2h6.1zM33.3 202.2h6.1zM33.3 202.3h6.1zM33.3 202.4h6.1zM33.3 202.4h6.1zM33.3 202.5h6.1zM33.3 202.5h6.1zM33.3 202.6h6.1zM33.3 202.6h6.1zM33.3 202.7h6.1zM33.3 202.7h6.1zM33.3 202.8h6.1zM33.3 202.9h6.1zM33.3 202.9h6.1zM33.3 203h6.1zM33.3 203h6.1zM33.3 203.1h6.1zM33.3 203.1h6.1zM33.3 203.2h6.1zM33.3 203.3h6.1zM33.3 203.3h6.1zM33.3 203.4h6.1zM33.3 203.4h6.1zM33.3 203.5h6.1zM33.3 203.5h6.1zM33.3 203.6h6.1zM33.3 203.7h6.1zM33.3 203.7h6.1zM33.3 203.8h6.1zM33.3 203.8h6.1zM33.3 203.9h6.1zM33.3 203.9h6.1z"/>
<path d="M33.3 110.3h6.8zM33.3 110.3h6.8zM33.3 110.4h6.8zM33.3 110.5h6.8zM33.3 110.5h6.8zM33.3 110.6h6.8zM33.3 110.6h6.8zM33.3 110.7h6.8zM33.3 110.7h6.8zM33.3 110.8h6.8zM33.3 110.9h6.8zM33.3 110.9h6.8zM33.3 111h6.8zM33.3 111h6.8zM33.3 111.1h6.8zM33.3 111.1h6.8zM33.3 111.2h6.8zM33.3 111.3h6.8zM33.3 111.3h6.8zM33.3 111.4h6.8zM33.3 111.4h6.8zM33.3 111.5h6.8zM33.3 111.5h6.8zM33.3 111.6h6.8zM33.3 111.6h6.8zM33.3 111.7h6.8zM33.3 111.8h6.8zM33.3 111.8h6.8zM33.3 111.9h6.8zM33.3 111.9h6.8zM33.3 112h6.8zM33.3 112h6.8zM33.3 112.1h6.8zM33.3 112.2h6.8zM33.3 112.2h6.8zM33.3 112.3h6.8zM33.3 112.3h6.8zM33.3 112.4h6.8zM33.3 112.4h6.8zM33.3 112.5h6.8zM33.3 112.6h6.8zM33.3 112.6h6.8zM33.3 112.7h6.8zM33.3 112.7h6.8zM33.3 112.8h6.8zM33.3 112.8h6.8zM33.3 112.9h6.8zM33.3 112.9h6.8zM33.3 113h6.8zM33.3 113.1h6.8zM33.3 113.1h6.8zM33.3 113.2h6.8zM33.3 113.2h6.8zM33.3 113.3h6.8zM33.3 113.3h6.8zM33.3 113.4h6.8zM33.3 113.5h6.8zM33.3 113.5h6.8zM33.3 113.6h6.8zM33.3 113.6h6.8zM33.3 113.7h6.8zM33.3 113.7h6.8zM33.3 113.8h6.8zM33.3 113.8h6.8zM33.3 113.9h6.8zM33.3 114h6.8zM33.3 114h6.8zM33.3 114.1h6.8zM33.3 114.1h6.8zM33.3 114.2h6.8zM33.3 114.2h6.8zM33.3 114.3h6.8zM33.3 114.4h6.8zM33.3 114.4h6.8zM33.3 114.5h6.8zM33.3 114.5h6.8zM33.3 114.6h6.8zM33.3 114.6h6.8zM33.3 114.7h6.8zM33.3 114.8h6.8zM33.3 114.8h6.8zM33.3 114.9h6.8zM33.3 114.9h6.8zM33.3 115h6.8zM33.3 115h6.8zM33.3 115.1h6.8zM33.3 115.1h6.8zM33.3 115.2h6.8zM33.3 115.3h6.8zM33.3 115.3h6.8zM33.3 115.4h6.8zM33.3 115.4h6.8zM33.3 115.5h6.8zM33.3 115.5h6.8zM33.3 115.6h6.8zM33.3 115.7h6.8zM33.3 115.7h6.8zM33.3 115.8h6.8zM33.3 115.8h6.8zM33.3 115.9h6.8zM33.3 115.9h6.8zM33.3 116h6.8zM33.3 116h6.8zM33.3 116.1h6.8zM33.3 116.2h6.8zM33.3 116.2h6.8zM33.3 116.3h6.8zM33.3 116.3h6.8zM33.3 116.4h6.8zM33.3 116.4h6.8zM33.3 116.5h6.8zM33.3 116.6h6.8zM33.3 116.6h6.8zM33.3 116.7h6.8zM33.3 116.7h6.8zM33.3 116.8h6.8zM33.3 116.8h6.8zM33.3 116.9h6.8zM33.3 117h6.8zM33.3 117h6.8zM33.3 117.1h6.8zM33.3 117.1h6.8zM33.3 117.2h6.8zM33.3 117.2h6.8zM33.3 117.3h6.8zM33.3 117.3h6.8zM33.3 117.4h6.8zM33.3 117.5h6.8zM33.3 117.5h6.8zM33.3 117.6h6.8zM33.3 117.6h6.8zM33.3 117.7h6.8zM33.3 117.7h6.8zM33.3 117.8h6.8zM33.3 117.9h6.8zM33.3 117.9h6.8zM33.3 118h6.8zM33.3 118h6.8zM33.3 118.1h6.8zM33.3 118.1h6.8zM33.3 118.2h6.8zM33.3 118.3h6.8zM33.3 118.3h6.8zM33.3 118.4h6.8zM33.3 118.4h6.8zM33.3 118.5h6.8zM33.3 118.5h6.8zM33.3 118.6h6.8z"/>
</g>
<g font-size="10.9">
<text x="79.9" y="9" transform="rotate(-180 79.9 9)">ФТВ.4ХХХ.09</text>
<text x="116.1" y="288.5">ФТВ.4ХХХ.09</text>
</g>
<g font-size="7.8">
<text x="133.4" y="73.2">h</text>
<text x="133.4" y="97">h</text>
<text x="33.3" y="115.9">a</text>
<text x="24.8" y="128.5">x</text>
<text x="125.4" y="188.3">h</text>
<text x="33.3" y="201.2">a</text>
<text x="119.4" y="205.9">h</text>
</g>
<g font-size="7.4">
<text x="25.5" y="33.3">Задание 5.</text>
<text x="25.5" y="42.8">Дано: Δ(h ,h ), a</text>
<text x="25.5" y="51.2">Найти K = Δ℘a, переведя плоскость Δ в проецирующее положение.</text>
</g>
<g font-size="5.5">
<text x="12.8" y="176.7" transform="rotate(-90 12.8 176.7)">Подп. и дата</text>
<text x="12.8" y="205.8" transform="rotate(-90 12.8 205.8)">Инв. № дубл.</text>
<text x="12.8" y="231.6" transform="rotate(-90 12.8 231.6)">Взам. инв. №</text>
<text x="12.8" y="261.7" transform="rotate(-90 12.8 261.7)">Подп. и дата</text>
<text x="12.8" y="290.8" transform="rotate(-90 12.8 290.8)">Инв. № подл.</text>
<text x="41.2" y="291.8">№ докум.</text>
<text x="63.6" y="291.8">Подп.</text>
<text x="198.9" y="290.3">5</text>
<text x="96" y="296.8">Копировал</text>
<text x="166" y="296.8">Формат</text>
<text x="186" y="296.8">A4</text>
</g>
<g font-size="5.4">
<text x="196.1" y="282.8">Лист</text>
<text x="7.5" y="292.5" transform="rotate(-90 7.5 292.5)">КОМПАС-3Dv23Учебнаяверсия©2024ООО&quot;АСКОН-Системыпроектирования&quot;,Россия.Всеправазащищены.</text>
<text x="21.1" y="291.8">Изм.</text>
<text x="28.1" y="291.8">Лист</text>
<text x="76.1" y="291.8">Дата</text>
<text x="8.5" y="296.7">Недлякоммерческогоиспользования</text>
</g>
<g font-size="5.2">
<text x="137.9" y="69.2">1</text>
<text x="135.8" y="74.9">2</text>
<text x="135.8" y="98.7">2</text>
<text x="35.8" y="117.6">2</text>
<text x="27.3" y="130.3">1=2</text>
<text x="127.8" y="190">1</text>
<text x="35.8" y="202.9">1</text>
<text x="123.9" y="201.9">1</text>
<text x="121.8" y="207.6">1</text>
</g>
<g font-size="4.9">
<text x="48.7" y="38.7">1</text>
<text x="54.6" y="38.7">2</text>
</g>
</svg>
